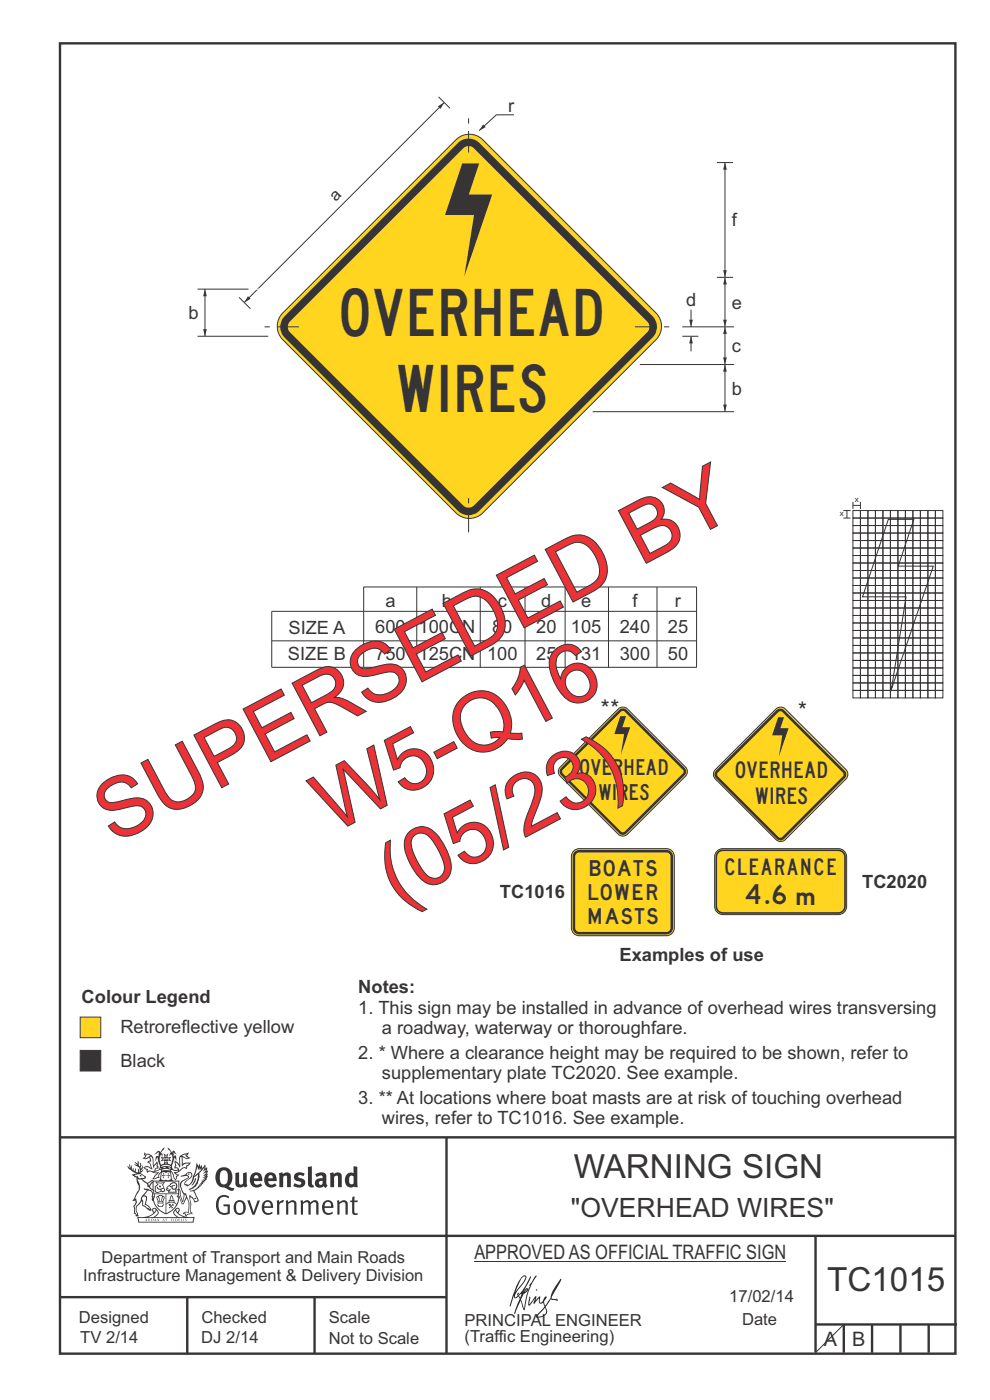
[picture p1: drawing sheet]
<svg xmlns="http://www.w3.org/2000/svg" width="210mm" height="297mm" viewBox="0 0 210 297" stroke-linecap="round" stroke-linejoin="round" font-family="sans-serif">
<g fill="none" stroke="#373435" stroke-width=".51">
<path d="M12.7 9.2h190v278h-190zM12.7 241.3h190M94.7 241.4v45.8M12.7 275.2h82M12.7 262.2h190.1M39.7 275.2v12M66.7 275.2v12M173 262.2v24.8M173 281h30M179 281v6M185 281v6M191 281v6"/>
<path d="M197 281v6"/>
</g>
<g fill="#373435">
<path d="M47 248.5a2.55 2.55 0 0 0 0 2.7l.3 .1a.81 .81 0 0 0 1-.9v-.6a1.04 1.04 0 0 0-1.1-1.5zM46.3 248.1a1.82 1.82 0 0 1 2.1-.2 1.82 1.82 0 0 1 .9 1.9 2.29 2.29 0 0 1-.8 1.9l.7 .3h.5l-.2 .6a2.87 2.87 0 0 1-2-.7 2.12 2.12 0 0 1-1.6-3.1z" fill-rule="evenodd"/>
<path d="M49.9 248.9l.8-.2v2a.46 .46 0 0 0 .3 .6 .46 .46 0 0 0 .6-.3v-2.1l.7-.2v2.4l.2 .5-.5 .4-.3-.3a1.02 1.02 0 0 1-1.2 .2 1.02 1.02 0 0 1-.6-1.1z" fill-rule="evenodd"/>
<path d="M54 249.5l-.1 .5h.9a.49 .49 0 0 0-.2-.6 .49 .49 0 0 0-.6 .1zM53.4 249.1a1.34 1.34 0 0 1 1.6-.2 1.34 1.34 0 0 1 .7 1.5v.2h-1.8a.77 .77 0 0 0 .5 .8 .77 .77 0 0 0 .9-.4l.3 .5a1.59 1.59 0 0 1-2 .2 1.59 1.59 0 0 1-.5-2z" fill-rule="evenodd"/>
<path d="M57.1 249.5l-.2 .5h1a.49 .49 0 0 0-.2-.6 .49 .49 0 0 0-.6 .1zM56.4 249.1a1.34 1.34 0 0 1 1.6-.2 1.34 1.34 0 0 1 .7 1.5v.2h-1.8a.77 .77 0 0 0 .5 .8 .77 .77 0 0 0 .9-.4l.4 .5a1.59 1.59 0 0 1-2.1 .2 1.59 1.59 0 0 1-.5-2z" fill-rule="evenodd"/>
<path d="M59.2 248.9l.7-.2 .1 .4a.95 .95 0 0 1 1-.3 .95 .95 0 0 1 .7 .8v2.3h-.8v-2.3a.46 .46 0 0 0-.8 .1v2.2h-.8z" fill-rule="evenodd"/>
<path d="M62.6 249.1a1.75 1.75 0 0 1 2-.1l-.2 .5-.6-.2a.43 .43 0 0 0-.6 .3l.4 .3a1.04 1.04 0 0 1 1.2 1.1 1.04 1.04 0 0 1-1.4 1l-1.2-.4 .3-.6 1 .4 .4-.4a.88 .88 0 0 0-1-.5l-.4-.2-.1-.4z" fill-rule="evenodd"/>
<path d="M65.3 247.6l.8-.2 .1 3.8 .3 .2 .1 .5a.88 .88 0 0 1-1-.1 .88 .88 0 0 1-.3-1z" fill-rule="evenodd"/>
<path d="M67.8 250.6a.43 .43 0 0 0-.1 .7 .43 .43 0 0 0 .7-.1v-.7zM66.8 249.2a1.7 1.7 0 0 1 2.4 .1v1.8l.3 .4-.4 .5-.5-.3a1.03 1.03 0 0 1-1.7-.2 1.03 1.03 0 0 1 .8-1.5h.7v-.4a.8 .8 0 0 0-1.2 .1z" fill-rule="evenodd"/>
<path d="M70 248.9l.7-.2 .1 .4a.95 .95 0 0 1 1-.3 .95 .95 0 0 1 .7 .8v2.3h-.8v-2.3a.46 .46 0 0 0-.8 .1v2.2h-.8z" fill-rule="evenodd"/>
<path d="M74.3 249.5a1.48 1.48 0 0 0 0 1.7h.5l.2-.1v-1.5l-.3-.2zM75 247.4l.8 .1 .1 4.4h-.7l-.1-.2a1.26 1.26 0 0 1-1.4 0 1.26 1.26 0 0 1-.5-1.3 1.29 1.29 0 0 1 .4-1.3 1.29 1.29 0 0 1 1.4-.2z" fill-rule="evenodd"/>
<path d="M46.4 253.9a1.72 1.72 0 0 1 2.3 0l-.3 .3a1.24 1.24 0 0 0-1.4-.2 1.24 1.24 0 0 0-.6 1.4 1.49 1.49 0 0 0 1.2 2l.7-.2v-1.3h-.8l-.1-.4h1.4v1.9a1.93 1.93 0 0 1-2.3 0 1.93 1.93 0 0 1-.7-2.2l.2-.7z" fill-rule="evenodd"/>
<path d="M50.4 255.1a1.65 1.65 0 0 0 .2 2.2 .99 .99 0 0 0 1-1.4 .78 .78 0 0 0-.4-.8 .78 .78 0 0 0-.8 0zM50 254.9a1.33 1.33 0 0 1 1.6-.1 1.33 1.33 0 0 1 .5 1.4 1.31 1.31 0 0 1-1.3 1.6 1.31 1.31 0 0 1-1.2-1.6v-.6z" fill-rule="evenodd"/>
<path d="M52.5 254.7l.5-.1 .8 2.6 .8-2.5h.5l-1.1 3h-.5z" fill-rule="evenodd"/>
<path d="M56.3 255.2l-.2 .7h1.3a.7 .7 0 0 0-.3-.8 .7 .7 0 0 0-.8 .1zM55.9 255a1.22 1.22 0 0 1 1.5-.2 1.22 1.22 0 0 1 .5 1.5h-1.8a.93 .93 0 0 0 .5 1 .93 .93 0 0 0 1.1-.2l.2 .3a1.43 1.43 0 0 1-1.8 .1 1.43 1.43 0 0 1-.6-1.7z" fill-rule="evenodd"/>
<path d="M58.7 254.7l.4-.1 .1 .5 .4-.4 .6-.1-.1 .6a.66 .66 0 0 0-.9 .6v1.9h-.4z" fill-rule="evenodd"/>
<path d="M60.6 254.8l.4-.2 .1 .5a.94 .94 0 0 1 1-.5 .94 .94 0 0 1 .8 .8v2.3h-.5l-.1-2.5a.81 .81 0 0 0-1.2 .3v2.2h-.4z" fill-rule="evenodd"/>
<path d="M63.7 254.7l.5-.1 .1 .5 .4-.3a.78 .78 0 0 1 1.2 .3 .9 .9 0 0 1 .9-.5 .9 .9 0 0 1 .8 .8v2.3h-.5l-.1-2.5a.67 .67 0 0 0-1.1 .3v2.2h-.5v-2.4l-.4-.2-.7 .4v2.2h-.5z" fill-rule="evenodd"/>
<path d="M69.1 255.2l-.2 .7h1.3a.7 .7 0 0 0-.3-.8 .7 .7 0 0 0-.8 .1zM68.7 255a1.22 1.22 0 0 1 1.5-.2 1.22 1.22 0 0 1 .5 1.5h-1.8a.93 .93 0 0 0 .4 1 .93 .93 0 0 0 1.2-.2l.2 .3a1.44 1.44 0 0 1-1.8 .1 1.44 1.44 0 0 1-.6-1.7z" fill-rule="evenodd"/>
<path d="M71.5 254.8l.4-.2 .1 .5a.94 .94 0 0 1 1-.5 .94 .94 0 0 1 .8 .8v2.3h-.5l-.1-2.5a.81 .81 0 0 0-1.2 .3v2.2h-.4z" fill-rule="evenodd"/>
<path d="M74.7 253.9l.5-.1v.9h.7l-.1 .4h-.6v2.1l.1 .2h.5l.1 .3a.75 .75 0 0 1-1.2-.6v-2h-.4v-.4h.4z" fill-rule="evenodd"/>
<path d="M30.8 244.9l1.1 .3-.9 .5h-.4l.6-.5zM31.8 245.5l.2-.1a2.44 2.44 0 0 1 .5 1.9l.1 .5 .6-1-.1 .6 .3 .3a.57 .57 0 0 0-.6 .8l-1-.2-.5 .2 .2-.5-.8-.3 .7-.1 .9 .5 .1-.1-.6-1.3-.2-.1 .5-.1zM30.7 244.4l-.1 .5 .2 .4-.6 .4a1.04 1.04 0 0 0 1.4-.1l.2 .6-.3 .1-.2 .4a.94 .94 0 0 1 .8 1.1l-.2-.1a1.16 1.16 0 0 0-1.5-.1l.3 .4 .4 .2 .1 .5 .2 .1 .1-.2a.94 .94 0 0 1 1.1 .3h.8l-1.2 1.2a1.13 1.13 0 0 0 1.2-.2l.4-.1v-.4l.4-.7a.83 .83 0 0 0-.6 1h-.3l-.7 .3 1.1-1.4-.5 .2-.5-.1 1.3-.5-.1-.2-.9 .4v-.3l.2-.2 .3 .1 .1-.3-.2-.4 .1-.6-.2-.3-.7 .9v-.7a1.42 1.42 0 0 0-1.6-1.8z" fill-rule="evenodd"/>
<path d="M38.5 245.3l.5-.3 .7-.1-.6 .3 .8 .5h-.3zM38.3 245.5h.2l.1 2a1.69 1.69 0 0 1 1.6-.7l-.8 .5 .1 .5a1.1 1.1 0 0 0-1.5 .6l-.1-.5-.2-.2h-.5l.3-.4-.3-.7a1.42 1.42 0 0 1 .9 1.1l.2-.1zM37.1 246.2l.1 1-.2 .3 .1 .5 .5-.1 .2 .2a.96 .96 0 0 1-1.2-.1l-.1 .1a1.06 1.06 0 0 0 1.3 .2v.1a.72 .72 0 0 1-.9 .2l.2 .5 .6 .2-.4 .2-.1 .7-.2-.4-.4-1.1-.4-.4 .4 .9a1.54 1.54 0 0 0 .7 1.2l.2-.3a.58 .58 0 0 1 .4-.7l.2-.2h-.3l-.5-.3 .9-.5a.93 .93 0 0 1 1.2-.5v.2l.2-.2 .1-.5a.99 .99 0 0 0 .7-.8l-1.3 .1-.3 .2-.1-1.4 .9 .4 .9-.3h-.4l-.5-.4 .4-.7-.6 .2a1.46 1.46 0 0 0-1.4 2.1l.1 .4-.3-.4z" fill-rule="evenodd"/>
<path d="M35.6 248.9l.2 .1-.1 .3 .4 .1-.4 .1v.5l-.1-.6h-.3l.3-.1z" fill-rule="evenodd"/>
<path d="M34.6 248.9l.2 .1v.3l.3 .1h-.3l-.1 .6v-.5l-.4-.1 .4-.1z" fill-rule="evenodd"/>
<path d="M34.3 248.8a.57 .57 0 0 1 .9 .2 .57 .57 0 0 1 .9-.2l.2 1.4h-.2a.57 .57 0 0 1-.9 0 .69 .69 0 0 1-1.1 0zM34.2 248.1l-.3 2.1-.1 .4h2.9l-.2-.4-.3-2.1h-.2v.3l-.8-.2-.8 .2v-.3z" fill-rule="evenodd"/>
<path d="M34.2 252.4a.3 .3 0 0 0 .6 0 .3 .3 0 0 0-.6 0zM33.3 251l.3 .3-.3 .3a.79 .79 0 0 0 0 1.3l.8-.2-.1-.3a.55 .55 0 0 1-.7-.6h.1l.2 .3 .3 .1 .8-.2-.4-.7 .4-.3-.7 .1zM33 250.7l1.1 .2 .9-.2-.4 .7 .4 1.1a.56 .56 0 0 1-.8 .3l-.2 .1a.73 .73 0 0 1-.9 .1 .73 .73 0 0 1-.3-.9v-.4l.6-.4z" fill-rule="evenodd"/>
<path d="M35.6 251.9l.7-.5a.58 .58 0 0 1 1-.1 .58 .58 0 0 1-.4 .9l-.3-.3a.43 .43 0 0 1 .6-.3v-.1a.57 .57 0 0 0-.8 .2l-.2-.1-.3 .1 .5 .2a.55 .55 0 0 0 .8 .4v.5h-1.3l.4-.3-.2-.2-.6 .1 .2-.2-.2-.1zM35.4 251.8l-.1 .2a.39 .39 0 0 0 .2 .6h.3l-.2 .4h1.9l-.1-.7a.86 .86 0 0 0-.1-1.4 .86 .86 0 0 0-1.3 .4z" fill-rule="evenodd"/>
<path d="M36 254.8h.8v.2h-.8zM36.4 253.8l.2 .8h-.4zM36.4 253.5l-.3 .5-.1 .6h-.2v.4l-.7 .4 .2 .2a1.48 1.48 0 0 1 2.1 .1l.2-.1-.6-.5v-.5h-.2l-.1-.6z" fill-rule="evenodd"/>
<path d="M35.8 255.4l.4 .1 .1 .3 .3-.2-.2-.2a.38 .38 0 0 1 .5 .5l-.2-.2-.3 .3 .4 .2-.4 .2-.1-.4-.4 .4-.1-.2 .4-.3-.1-.1-.2 .1z" fill-rule="evenodd"/>
<path d="M34.5 254h.2v.2l-.2 .6h-.2zM33.6 255.3h.9v.2a.55 .55 0 0 1-.8 .4v-.2l-.2-.1zM33.4 254h.2l.2 .8h-.2zM33.6 255h.8l.1 .1-.8 .1zM33.8 253.7h.5l-.2 1.1h-.1zM33.3 253.8l-.1 .3 .3 1.1a.48 .48 0 0 0-.1 .6 .48 .48 0 0 0 .5 .3l.5-.1a.49 .49 0 0 0 .2-.8l.3-1.1-.1-.3a1.42 1.42 0 0 0-1.5 0z" fill-rule="evenodd"/>
<path d="M33.7 251.5l.4 .1 .1 .3h-.3z" fill-rule="evenodd"/>
<path d="M41.3 250.1l.3-.2-.2 .9-.6 .7h-.2l.5-.7z" fill-rule="evenodd"/>
<path d="M39.7 249l.3-.2 .5 .2a.88 .88 0 0 1-.6 1.1 1.22 1.22 0 0 0-.8 1.3l.5 .2a.72 .72 0 0 0 .9-.4l.5-.8 .2-.6 .8-.6v.3a2.85 2.85 0 0 1-2 2.8l.1 .1a2.13 2.13 0 0 0 1.9-1.5v-.2a2.01 2.01 0 0 0 .3-1.8l1.1-1.3-.4 1 .7-.5-.7 1 .8-.4-.8 .8 .7-.1-.9 .5 .8-.1-.8 .4h.8l-.9 .3 .3 .2h-.4l.2 .3h-.3l.1 .3h-.4l.2 .3h-.2a2.16 2.16 0 0 1-2 1l.1 .2h.4a.76 .76 0 0 1 .7 .7l.5 1.2-.6 .2a1.45 1.45 0 0 0-1.1-1.3l.2 1.8-.1 1.8 .4 .3a1.07 1.07 0 0 0-1.2 .4v-.3l-.5-.2a.87 .87 0 0 1 1.1-.1v-.7a4.4 4.4 0 0 0-.6-3.1v-.3h-.3a2.16 2.16 0 0 1-.7-2.2l.3-.3 1.2-.8a.55 .55 0 0 0-.4-.8zM37.8 252.4a.76 .76 0 0 1 .3 1.1l.6 1.6 .4-1.7 .2 .1a.61 .61 0 0 1-.1 .9l-.3 .9h-.2l-.7-1.6-.3 .1a1.18 1.18 0 0 0 .1-1.4zM41.8 247.5l.2 .8 .3-.6v.6l.4-.5a1.9 1.9 0 0 1-1.1 1.4l-.4 .3zM38.3 249.6l1.3-.1 .2 .1v.3l-.5 .3a1.26 1.26 0 0 0-.9 1.9l.2 .6a1.84 1.84 0 0 1 .1 2.1l-.4-1.3a.96 .96 0 0 0-.4-1.3l-.4 .3a.78 .78 0 0 1 0 1.2l.1 .3h.4l.4 1.1a.38 .38 0 0 0 .2 .4 .38 .38 0 0 0 .4-.1l.6-1.2a2.94 2.94 0 0 1 .4 2.5l-.1 .5-.8-.1-.3 .4v.2l.4-.1 .1 .4 .2 .1a1.02 1.02 0 0 1 1.3-.5v-.4l-.3-.1 .1-1.8-.3-1.3 .1 .1a1.14 1.14 0 0 1 .8 .9 .63 .63 0 0 0 .8-.2 .63 .63 0 0 0-.1-.9l-.7-1.2 .9-.6 .2-.3 .3-.1-.1-.2h.4l-.1-.3h.3l-.1-.3 .5-.1-.2-.2 .6-.4v-.2h-.2l.4-.5-.3 .1 .3-.6-.4 .1 .4-.5v-.3l-.3 .2 .2-.6-.1-.3-.4 .3v-.8l-.6 .8-.2-.7-.2 .4-.3-.7-.1 .6-.5-.8-.1 1.4-.6 1.9a1.81 1.81 0 0 1-1 1.4l-.6-.2a1.75 1.75 0 0 1 1.1-1.2 .75 .75 0 0 0 .1-1.3 .75 .75 0 0 0-1.1 .5z" fill-rule="evenodd"/>
<path d="M41.2 254.1h.3l.2 .3h-.4z" fill-rule="evenodd"/>
<path d="M29.4 258.4h11.6l-.1 .8h-11.4zM31.4 258.2l.4-.1a2.48 2.48 0 0 0 1.4-1.3l.3 .5-.5 .6-.5 .3zM32.5 256.6l.3-.2 .2 .2-.3 .6zM37.2 256.8a2.65 2.65 0 0 0 1.8 1.4h-1.1l-.5-.3-.5-.6zM37.4 256.6l.2-.2 .3 .2-.3 .6zM29.2 258.2l.1 1.2h11.8l.2-1.1-.2-.1a4.1 4.1 0 0 1-3.3-.9l.3-.4-.1-.5a1.06 1.06 0 0 0-1.3 .9l.2 .4 .6 .5h-4.7l.3-.1a.84 .84 0 0 0 .6-.7 .84 .84 0 0 0-.5-.9l-.3-.2-.5 .1-.1 .5 .3 .4a4.2 4.2 0 0 1-3.4 .9z" fill-rule="evenodd"/>
<path d="M31 258.7l.1 .2h-.2zM31 258.6l-.3 .5 .4-.1 .2 .1z" fill-rule="evenodd"/>
<path d="M31.4 258.6h.2v.4a.25 .25 0 0 0 .2-.1 .25 .25 0 0 0-.1-.3h.1a.29 .29 0 0 1 0 .4 .29 .29 0 0 1-.4 0 .29 .29 0 0 1 0-.4z" fill-rule="evenodd"/>
<path d="M32.2 258.6a.22 .22 0 0 1 .3 .2 .22 .22 0 0 1-.3 .2zM32 258.6l.1 .5a.33 .33 0 0 0 .4-.1 .33 .33 0 0 0 0-.4 .33 .33 0 0 0-.5 0z" fill-rule="evenodd"/>
<path d="M32.9 258.7l.1 .2h-.2zM32.9 258.6l-.2 .5 .3-.1 .2 .1z" fill-rule="evenodd"/>
<path d="M33.3 258.6h.2l.1 .2 .2-.2-.2 .2 .2 .3-.3-.2v.2h-.2l.2-.3z" fill-rule="evenodd"/>
<path d="M34.7 258.7l.1 .2h-.2zM34.7 258.6l-.3 .5 .4-.1 .2 .1z" fill-rule="evenodd"/>
<path d="M35 258.6h.5h-.2v.5h-.2l.1-.5z" fill-rule="evenodd"/>
<path d="M36.2 258.6h.3h-.1v.2h.1h-.1v.3h-.2z" fill-rule="evenodd"/>
<path d="M36.7 258.6h.2v.5h-.2z" fill-rule="evenodd"/>
<path d="M37.3 258.6a.22 .22 0 0 1 .3 .2 .22 .22 0 0 1-.3 .2zM37.1 258.6v.5a.33 .33 0 0 0 .5-.1 .33 .33 0 0 0 0-.4 .33 .33 0 0 0-.5 0z" fill-rule="evenodd"/>
<path d="M37.8 258.6h.4h-.2v.2h.1h-.1v.2l.2 .1h-.4z" fill-rule="evenodd"/>
<path d="M38.4 258.6h.2l-.1 .4 .2 .1h-.3z" fill-rule="evenodd"/>
<path d="M38.9 258.6h.2v.5h-.2z" fill-rule="evenodd"/>
<path d="M39.3 258.6h.2l-.1 .1 .2 .2-.2 .2h-.1v-.2l.2 .1z" fill-rule="evenodd"/>
<path d="M34.2 247.4a1.51 1.51 0 0 1 2.1 .2 2.67 2.67 0 0 0-2.1 0zM35.7 247.6l.5 .2v.2l-.4-.1zM34.6 247.7l.5-.1 .1 .2h-.4zM34.1 247.9l.2 .1-.3 .1zM35 246.9l.2-.2 .3 .2zM34.9 245.7h.2v.3h-.2zM35 245.1l.2 .2 .2-.2-.1 .4h-.2zM35.1 246.3h.2l.1 .4-.2-.2-.2 .2zM35.3 245.7h.2v.3h-.2zM34.4 245.7l.3 .1 .1 .2-.4 .1 .2-.2zM35.7 245.8l.3-.1-.2 .2 .2 .2-.4-.1zM32.7 244.9l1-.5-.1 1-.2-.2-.3 .2-.3 1.1 .5-1 .3 .9a1.84 1.84 0 0 1 .2 1.7l.4 .1a2.48 2.48 0 0 1 2.2 .1l.2-.3-.2-.7 .7-1.7 .4 .6-.2-1-.2-.1-.2 .3v-.9l.6 .4-.6-.8-.3 .1-.1 .4-.5-.8-.5-.3 .2 .4 .6 .6-.5 .7 .5-.3a2.06 2.06 0 0 1-.1 2.2l-.5-.2-.2-.6 .2-.1 .7 .2-.4-.5 .4-.5-.7 .2-.2-.2 .2-.7-.5 .4-.5-.4 .2 .7-.2 .2-.7-.2 .4 .5-.4 .5 .8-.2 .1 .1-.2 .6-.5 .2a2.02 2.02 0 0 1 0-2.2l.3 .5-.1-.6-.3-.1 .8-1.3-.4 .4-.5 .7-.2-.3a.8 .8 0 0 0-.8 .5z" fill-rule="evenodd"/>
<path d="M29.2 250.1l.3 .2a.61 .61 0 0 1 .8 .3l.3 .2a.8 .8 0 0 1 .6 1l.4 .1 .6 .5a1 1 0 0 1 .4 1.1l-.1 .7v-.5h-.1a.96 .96 0 0 0-.8-1.3l-.2-.2h-.7l-.1-.1-.1 .1 .1 .3h.6l-1.2 1.4-.2 .9-.4 .6a1.33 1.33 0 0 0-.5 1.8l.2 .5a1.26 1.26 0 0 1-.5-1.4l-.1-.4a1.56 1.56 0 0 0 .4-1.7l-.3 .2 .2-.5a3.2 3.2 0 0 0 .7-3zM30.4 253.9h.4a2.06 2.06 0 0 1-.1 1.6l.7 .5 .4 .4-.6-.1-.8-.6-.1-.9a.51 .51 0 0 1 .1-.9zM28.6 249.3a1.52 1.52 0 0 1 2.1 .6l-1.1 .1-.2-.1-.1-.4-.5 .1zM27.5 247v.8l-.3-.4-.1 .1a3.1 3.1 0 0 0 1.9 1.5l-1 .1 .5 .6 .5 .1 .1 1.1a1.84 1.84 0 0 1-.3 2.5l-.4 .9-.3 .4 .2 .1 .4-.1 .1 .4-.2 .5-.3 .2 .1 1.8 .2-.1 .3 .6h.1l.5-.1-.2-.5a1.3 1.3 0 0 1-.1-1.7l.9-1 .2 1.1 .5 .2 .5 .5 .1-.1 .2 .4 .5-.1a1.85 1.85 0 0 0-1.2-1.4l.1-.2a1.39 1.39 0 0 0 0-1.5l-.5-.1 .5-.5a.66 .66 0 0 1 .9-.4 .66 .66 0 0 1 .3 .9l-.1 .4 .2-.1v.2l-.1 .3 .2 .5 .1-.3a2.24 2.24 0 0 0 .1-2.2 .73 .73 0 0 1-.7-.7 .73 .73 0 0 1 .6-.7v-.2a.94 .94 0 0 0-.9 .8 .48 .48 0 0 1-.1-.5 .48 .48 0 0 1 .5-.3l.5-.3a.51 .51 0 0 0-.8 .2l-.4 .3-1.1-.8 .6-.1 .2-.5-1.2-.7 .5-.4v-.4l-.4 .4v-.2a.69 .69 0 0 0 .2-1v.5l-.2 .2v-1.1l-.3-.2 .1 .6-.1 .2-.4-1.2v.6l-.6-.3 .5 .6-.6-.2 .3 .3a1 1 0 0 1 .7 1.5l-.2-.8v.8l-.5-.2v-.7l-.2 .6-.2-.1-.1-.6-.2 .4-.2-.2 .1-.7-.2 .5z" fill-rule="evenodd"/>
<path d="M29.6 249.5l.2-.2 .3 .3z" fill-rule="evenodd"/>
<path d="M32.4 250.5h5.6v2l-.2-.1v-1.7h-5.2v2.5h5.2v-.8l.1 .2-.1 1.1v-.3h-2.5v4a4.1 4.1 0 0 0 2.6-3.6l.1-.1a4 4 0 0 1-2.8 3.9 4.2 4.2 0 0 1-2.8-4.7l.1 1.3 .1-.2a3.8 3.8 0 0 0 2.5 3.4v-4h-2.5l-.2-.9z" fill-rule="evenodd"/>
<circle cx="40" cy="249.1" r=".17"/>
</g>
<path d="M100.6 267.7h66.2" fill="none" stroke="#373435" stroke-width=".21"/>
<g fill="#252726">
<path d="M111.6 273.7l.2-.2-.5 .7zM110.4 274.5l.3 .1-.3 .8-.3-.5zM110.9 270.9h.5a9.3 9.3 0 0 1-2 3.1l-.1 .3 1-2.5zM110.6 271a14.7 14.7 0 0 0-2.2 4.9l-.3 1.2 .1 .1 .8-2.3a.42 .42 0 0 0 .2 .6 .42 .42 0 0 0 .6-.3l.2-.1 .3 .5-1.2 3.2h.2l1.1-2.9 .6 1.9 .2 .2 .2-.5a13.5 13.5 0 0 1 2-6.2l.5-.5-.2-.2-1.5 2.1 .3-.1a14.9 14.9 0 0 0-1.3 5.1l-.4-1.2a1.39 1.39 0 0 1 .2-1.8l.1-.2a.92 .92 0 0 0 .8-1.2 .75 .75 0 0 0-.7 .7l-.2 .2 1.6-3.4h-.1l-.4 .7a10.5 10.5 0 0 1-2.1 3.3l.1-.5a.32 .32 0 0 0-.3 .2 .32 .32 0 0 0 0 .4l-.5 .4a3.2 3.2 0 0 1 1.1-2.3l.5-.6a2.49 2.49 0 0 0 .7-1.6l-.3-.2z" fill-rule="evenodd"/>
<path d="M115.6 277.5a1.15 1.15 0 0 1 .1 1.3 1.15 1.15 0 0 1-1.2 .5h-.5zM112.3 275.1l-.3 1.7 .3 .2 1.2-1.5-.3 1.1 1.2-1.2a.94 .94 0 0 0 .3 1.2l.5-.3 .3 .9-1.2 1.3a.98 .98 0 0 0-.5 1 1.9 1.9 0 0 0 2.3-1.3l-.1-.2a1.02 1.02 0 0 1 .3-1.4l.5-1 1.5 .3-.2-.4v.2l-1.1-.1v-.3l2-3.6 .1-.2-.1-.2-1.8 2.7a6.6 6.6 0 0 1-1.5 3l-.2-.2a1.01 1.01 0 0 1 .4-1.4l.1-.2-.2-.1-.4 .4-.2 .5-.5 .4-.2-.4 .1-.9-.2-.1-.8 1 .2-1h-.1l-1.4 1.8 .2-1.5v-.1z" fill-rule="evenodd"/>
<path d="M113.7 273.6l.3 .2h-.3z" fill-rule="evenodd"/>
</g>
<path d="M17 222.9h4.4v4.3h-4.4z" fill-rule="evenodd" fill="#373435" stroke="#373435" stroke-width=".21"/>
<path d="M17 215.8h4.4v4.4h-4.4z" fill-rule="evenodd" fill="#ffd520" stroke="#373435" stroke-width=".21"/>
<g fill="none" stroke="#373435" stroke-width=".21">
<path d="M178.9 108.3h1.5M178.9 109.9h1.5M179.7 108.3v1.6M180.9 108.3h1.6v1.6h-1.6zM180.9 109.9h1.6v1.6h-1.6zM180.9 111.5h1.6v1.6h-1.6zM180.9 113.1h1.6v1.6h-1.6zM180.9 114.7h1.6v1.6h-1.6zM180.9 116.3h1.6v1.6h-1.6zM180.9 117.9h1.6v1.6h-1.6zM180.9 119.5h1.6v1.5h-1.6zM180.9 107.2h1.6"/>
<path d="M180.9 106.5v1.5M182.5 108.3h1.6v1.6h-1.6zM182.5 109.9h1.6v1.6h-1.6zM182.5 111.5h1.6v1.6h-1.6zM182.5 113.1h1.6v1.6h-1.6zM182.5 114.7h1.6v1.6h-1.6zM182.5 116.3h1.6v1.6h-1.6zM182.5 117.9h1.6v1.6h-1.6zM182.5 119.5h1.6v1.5h-1.6zM182.5 106.5v1.5M184.1 108.3h1.6v1.6h-1.6zM184.1 109.9h1.6v1.6h-1.6z"/>
<path d="M184.1 111.5h1.6v1.6h-1.6zM184.1 113.1h1.6v1.6h-1.6zM184.1 114.7h1.6v1.6h-1.6zM184.1 116.3h1.6v1.6h-1.6zM184.1 117.9h1.6v1.6h-1.6zM184.1 119.5h1.6v1.5h-1.6zM185.7 108.3h1.6v1.6h-1.6zM185.7 109.9h1.6v1.6h-1.6zM185.7 111.5h1.6v1.6h-1.6zM185.7 113.1h1.6v1.6h-1.6zM185.7 114.7h1.6v1.6h-1.6zM185.7 116.3h1.6v1.6h-1.6z"/>
<path d="M185.7 117.9h1.6v1.6h-1.6zM185.7 119.5h1.6v1.5h-1.6zM187.3 108.3h1.6v1.6h-1.6zM187.3 109.9h1.6v1.6h-1.6zM187.3 111.5h1.6v1.6h-1.6zM187.3 113.1h1.6v1.6h-1.6zM187.3 114.7h1.6v1.6h-1.6zM187.3 116.3h1.6v1.6h-1.6zM187.3 117.9h1.6v1.6h-1.6zM187.3 119.5h1.6v1.5h-1.6zM188.4 110.2h5.5l-3.4 9.9h7.5l-8.9 26.1 3.1-19.6h-9.2zM188.9 108.3h1.6v1.6h-1.6z"/>
<path d="M188.9 109.9h1.6v1.6h-1.6zM188.9 111.5h1.6v1.6h-1.6zM188.9 113.1h1.6v1.6h-1.6zM188.9 114.7h1.6v1.6h-1.6zM188.9 116.3h1.6v1.6h-1.6zM188.9 117.9h1.6v1.6h-1.6zM188.9 119.5h1.6v1.5h-1.6zM190.5 108.3h1.6v1.6h-1.6zM190.5 109.9h1.6v1.6h-1.6zM190.5 111.5h1.6v1.6h-1.6zM190.5 113.1h1.6v1.6h-1.6zM190.5 114.7h1.6v1.6h-1.6z"/>
<path d="M190.5 116.3h1.6v1.6h-1.6zM190.5 117.9h1.6v1.6h-1.6zM190.5 119.5h1.6v1.5h-1.6zM192.1 108.3h1.6v1.6h-1.6zM192.1 109.9h1.6v1.6h-1.6zM192.1 111.5h1.6v1.6h-1.6zM192.1 113.1h1.6v1.6h-1.6zM192.1 114.7h1.6v1.6h-1.6zM192.1 116.3h1.6v1.6h-1.6zM192.1 117.9h1.6v1.6h-1.6zM192.1 119.5h1.6v1.5h-1.6zM193.7 108.3h1.5v1.6h-1.5z"/>
<path d="M193.7 109.9h1.5v1.6h-1.5zM193.7 111.5h1.5v1.6h-1.5zM193.7 113.1h1.5v1.6h-1.5zM193.7 114.7h1.5v1.6h-1.5zM193.7 116.3h1.5v1.6h-1.5zM193.7 117.9h1.5v1.6h-1.5zM193.7 119.5h1.5v1.5h-1.5zM195.2 108.3h1.6v1.6h-1.6zM195.2 109.9h1.6v1.6h-1.6zM195.2 111.5h1.6v1.6h-1.6zM195.2 113.1h1.6v1.6h-1.6zM195.2 114.7h1.6v1.6h-1.6z"/>
<path d="M195.2 116.3h1.6v1.6h-1.6zM195.2 117.9h1.6v1.6h-1.6zM195.2 119.5h1.6v1.5h-1.6zM196.8 108.3h1.6v1.6h-1.6zM196.8 109.9h1.6v1.6h-1.6zM196.8 111.5h1.6v1.6h-1.6zM196.8 113.1h1.6v1.6h-1.6zM196.8 114.7h1.6v1.6h-1.6zM196.8 116.3h1.6v1.6h-1.6zM196.8 117.9h1.6v1.6h-1.6zM196.8 119.5h1.6v1.5h-1.6zM198.4 108.3h1.6v1.6h-1.6z"/>
<path d="M198.4 109.9h1.6v1.6h-1.6zM198.4 111.5h1.6v1.6h-1.6zM198.4 113.1h1.6v1.6h-1.6zM198.4 114.7h1.6v1.6h-1.6zM198.4 116.3h1.6v1.6h-1.6zM198.4 117.9h1.6v1.6h-1.6zM198.4 119.5h1.6v1.5h-1.6zM57.6 136h90.2M77.1 124.5h70.7v17.1M77.1 124.5v17.1M88.4 124.5v17.1M101.9 124.5v17.1"/>
<path d="M111.4 124.5v17.1M119.9 124.5v17.1M129.1 124.5v17.1M139.4 124.5v17.1M147.8 129.7h-90.2v11.9h90.2M180.9 121h1.6v1.6h-1.6zM180.9 122.6h1.6v1.6h-1.6zM180.9 124.2h1.6v1.6h-1.6zM180.9 125.8h1.6v1.6h-1.6zM180.9 127.4h1.6v1.6h-1.6zM180.9 129h1.6v1.6h-1.6zM180.9 130.6h1.6v1.6h-1.6z"/>
<path d="M180.9 132.2h1.6v1.6h-1.6zM180.9 133.8h1.6v1.6h-1.6zM180.9 135.4h1.6v1.5h-1.6zM180.9 136.9h1.6v1.6h-1.6zM180.9 138.5h1.6v1.6h-1.6zM182.5 121h1.6v1.6h-1.6zM182.5 122.6h1.6v1.6h-1.6zM182.5 124.2h1.6v1.6h-1.6zM182.5 125.8h1.6v1.6h-1.6zM182.5 127.4h1.6v1.6h-1.6zM182.5 129h1.6v1.6h-1.6zM182.5 130.6h1.6v1.6h-1.6z"/>
<path d="M182.5 132.2h1.6v1.6h-1.6zM182.5 133.8h1.6v1.6h-1.6zM182.5 135.4h1.6v1.5h-1.6zM182.5 136.9h1.6v1.6h-1.6zM182.5 138.5h1.6v1.6h-1.6zM184.1 121h1.6v1.6h-1.6zM184.1 122.6h1.6v1.6h-1.6zM184.1 124.2h1.6v1.6h-1.6zM184.1 125.8h1.6v1.6h-1.6zM184.1 127.4h1.6v1.6h-1.6zM184.1 129h1.6v1.6h-1.6zM184.1 130.6h1.6v1.6h-1.6z"/>
<path d="M184.1 132.2h1.6v1.6h-1.6zM184.1 133.8h1.6v1.6h-1.6zM184.1 135.4h1.6v1.5h-1.6zM184.1 136.9h1.6v1.6h-1.6zM184.1 138.5h1.6v1.6h-1.6zM185.7 121h1.6v1.6h-1.6zM185.7 122.6h1.6v1.6h-1.6zM185.7 124.2h1.6v1.6h-1.6zM185.7 125.8h1.6v1.6h-1.6zM185.7 127.4h1.6v1.6h-1.6zM185.7 129h1.6v1.6h-1.6zM185.7 130.6h1.6v1.6h-1.6z"/>
<path d="M185.7 132.2h1.6v1.6h-1.6zM185.7 133.8h1.6v1.6h-1.6zM185.7 135.4h1.6v1.5h-1.6zM185.7 136.9h1.6v1.6h-1.6zM185.7 138.5h1.6v1.6h-1.6zM187.3 121h1.6v1.6h-1.6zM187.3 122.6h1.6v1.6h-1.6zM187.3 124.2h1.6v1.6h-1.6zM187.3 125.8h1.6v1.6h-1.6zM187.3 127.4h1.6v1.6h-1.6zM187.3 129h1.6v1.6h-1.6zM187.3 130.6h1.6v1.6h-1.6z"/>
<path d="M187.3 132.2h1.6v1.6h-1.6zM187.3 133.8h1.6v1.6h-1.6zM187.3 135.4h1.6v1.5h-1.6zM187.3 136.9h1.6v1.6h-1.6zM187.3 138.5h1.6v1.6h-1.6zM188.9 121h1.6v1.6h-1.6zM188.9 122.6h1.6v1.6h-1.6zM188.9 124.2h1.6v1.6h-1.6zM188.9 125.8h1.6v1.6h-1.6zM188.9 127.4h1.6v1.6h-1.6zM188.9 129h1.6v1.6h-1.6zM188.9 130.6h1.6v1.6h-1.6z"/>
<path d="M188.9 132.2h1.6v1.6h-1.6zM188.9 133.8h1.6v1.6h-1.6zM188.9 135.4h1.6v1.5h-1.6zM188.9 136.9h1.6v1.6h-1.6zM188.9 138.5h1.6v1.6h-1.6zM190.5 121h1.6v1.6h-1.6zM190.5 122.6h1.6v1.6h-1.6zM190.5 124.2h1.6v1.6h-1.6zM190.5 125.8h1.6v1.6h-1.6zM190.5 127.4h1.6v1.6h-1.6zM190.5 129h1.6v1.6h-1.6zM190.5 130.6h1.6v1.6h-1.6z"/>
<path d="M190.5 132.2h1.6v1.6h-1.6zM190.5 133.8h1.6v1.6h-1.6zM190.5 135.4h1.6v1.5h-1.6zM190.5 136.9h1.6v1.6h-1.6zM190.5 138.5h1.6v1.6h-1.6zM192.1 121h1.6v1.6h-1.6zM192.1 122.6h1.6v1.6h-1.6zM192.1 124.2h1.6v1.6h-1.6zM192.1 125.8h1.6v1.6h-1.6zM192.1 127.4h1.6v1.6h-1.6zM192.1 129h1.6v1.6h-1.6zM192.1 130.6h1.6v1.6h-1.6z"/>
<path d="M192.1 132.2h1.6v1.6h-1.6zM192.1 133.8h1.6v1.6h-1.6zM192.1 135.4h1.6v1.5h-1.6zM192.1 136.9h1.6v1.6h-1.6zM192.1 138.5h1.6v1.6h-1.6zM193.7 121h1.5v1.6h-1.5zM193.7 122.6h1.5v1.6h-1.5zM193.7 124.2h1.5v1.6h-1.5zM193.7 125.8h1.5v1.6h-1.5zM193.7 127.4h1.5v1.6h-1.5zM193.7 129h1.5v1.6h-1.5zM193.7 130.6h1.5v1.6h-1.5z"/>
<path d="M193.7 132.2h1.5v1.6h-1.5zM193.7 133.8h1.5v1.6h-1.5zM193.7 135.4h1.5v1.5h-1.5zM193.7 136.9h1.5v1.6h-1.5zM193.7 138.5h1.5v1.6h-1.5zM195.2 121h1.6v1.6h-1.6zM195.2 122.6h1.6v1.6h-1.6zM195.2 124.2h1.6v1.6h-1.6zM195.2 125.8h1.6v1.6h-1.6zM195.2 127.4h1.6v1.6h-1.6zM195.2 129h1.6v1.6h-1.6zM195.2 130.6h1.6v1.6h-1.6z"/>
<path d="M195.2 132.2h1.6v1.6h-1.6zM195.2 133.8h1.6v1.6h-1.6zM195.2 135.4h1.6v1.5h-1.6zM195.2 136.9h1.6v1.6h-1.6zM195.2 138.5h1.6v1.6h-1.6zM196.8 121h1.6v1.6h-1.6zM196.8 122.6h1.6v1.6h-1.6zM196.8 124.2h1.6v1.6h-1.6zM196.8 125.8h1.6v1.6h-1.6zM196.8 127.4h1.6v1.6h-1.6zM196.8 129h1.6v1.6h-1.6zM196.8 130.6h1.6v1.6h-1.6z"/>
<path d="M196.8 132.2h1.6v1.6h-1.6zM196.8 133.8h1.6v1.6h-1.6zM196.8 135.4h1.6v1.5h-1.6zM196.8 136.9h1.6v1.6h-1.6zM196.8 138.5h1.6v1.6h-1.6zM198.4 121h1.6v1.6h-1.6zM198.4 122.6h1.6v1.6h-1.6zM198.4 124.2h1.6v1.6h-1.6zM198.4 125.8h1.6v1.6h-1.6zM198.4 127.4h1.6v1.6h-1.6zM198.4 129h1.6v1.6h-1.6zM198.4 130.6h1.6v1.6h-1.6z"/>
<path d="M198.4 132.2h1.6v1.6h-1.6zM198.4 133.8h1.6v1.6h-1.6zM198.4 135.4h1.6v1.5h-1.6zM198.4 136.9h1.6v1.6h-1.6zM198.4 138.5h1.6v1.6h-1.6zM180.9 140.1h1.6v1.6h-1.6zM180.9 141.7h1.6v1.6h-1.6zM180.9 143.3h1.6v1.6h-1.6zM180.9 144.9h1.6v1.6h-1.6zM180.9 146.5h1.6v1.6h-1.6zM182.5 140.1h1.6v1.6h-1.6zM182.5 141.7h1.6v1.6h-1.6z"/>
<path d="M182.5 143.3h1.6v1.6h-1.6zM182.5 144.9h1.6v1.6h-1.6zM182.5 146.5h1.6v1.6h-1.6zM184.1 140.1h1.6v1.6h-1.6zM184.1 141.7h1.6v1.6h-1.6zM184.1 143.3h1.6v1.6h-1.6zM184.1 144.9h1.6v1.6h-1.6zM184.1 146.5h1.6v1.6h-1.6zM185.7 140.1h1.6v1.6h-1.6zM185.7 141.7h1.6v1.6h-1.6zM185.7 143.3h1.6v1.6h-1.6zM185.7 144.9h1.6v1.6h-1.6z"/>
<path d="M185.7 146.5h1.6v1.6h-1.6zM187.3 140.1h1.6v1.6h-1.6zM187.3 141.7h1.6v1.6h-1.6zM187.3 143.3h1.6v1.6h-1.6zM187.3 144.9h1.6v1.6h-1.6zM187.3 146.5h1.6v1.6h-1.6zM188.9 140.1h1.6v1.6h-1.6zM188.9 141.7h1.6v1.6h-1.6zM188.9 143.3h1.6v1.6h-1.6zM188.9 144.9h1.6v1.6h-1.6zM188.9 146.5h1.6v1.6h-1.6zM190.5 140.1h1.6v1.6h-1.6z"/>
<path d="M190.5 141.7h1.6v1.6h-1.6zM190.5 143.3h1.6v1.6h-1.6zM190.5 144.9h1.6v1.6h-1.6zM190.5 146.5h1.6v1.6h-1.6zM192.1 140.1h1.6v1.6h-1.6zM192.1 141.7h1.6v1.6h-1.6zM192.1 143.3h1.6v1.6h-1.6zM192.1 144.9h1.6v1.6h-1.6zM192.1 146.5h1.6v1.6h-1.6zM193.7 140.1h1.5v1.6h-1.5zM193.7 141.7h1.5v1.6h-1.5zM193.7 143.3h1.5v1.6h-1.5z"/>
<path d="M193.7 144.9h1.5v1.6h-1.5zM193.7 146.5h1.5v1.6h-1.5zM195.2 140.1h1.6v1.6h-1.6zM195.2 141.7h1.6v1.6h-1.6zM195.2 143.3h1.6v1.6h-1.6zM195.2 144.9h1.6v1.6h-1.6zM195.2 146.5h1.6v1.6h-1.6zM196.8 140.1h1.6v1.6h-1.6zM196.8 141.7h1.6v1.6h-1.6zM196.8 143.3h1.6v1.6h-1.6zM196.8 144.9h1.6v1.6h-1.6zM196.8 146.5h1.6v1.6h-1.6z"/>
<path d="M198.4 140.1h1.6v1.6h-1.6zM198.4 141.7h1.6v1.6h-1.6zM198.4 143.3h1.6v1.6h-1.6zM198.4 144.9h1.6v1.6h-1.6zM198.4 146.5h1.6v1.6h-1.6z"/>
</g>
<path d="M60 66.4l36.7-36.8a4 4 0 0 1 5.7 0l36.8 36.8a4 4 0 0 1 0 5.7l-36.8 36.7a4 4 0 0 1-5.7 0l-36.7-36.7a4 4 0 0 1 0-5.7z" fill-rule="evenodd" fill="#ffd520" stroke="#373435" stroke-width=".21"/>
<path d="M60.4 67.1l36.8-36.9a3.2 3.2 0 0 1 4.5 .1l36.7 36.8a3.2 3.2 0 0 1 0 4.5l-36.8 36.9a3.2 3.2 0 0 1-4.5-.1l-36.8-36.9a3.2 3.2 0 0 1 .1-4.4z" fill-rule="evenodd" fill="#373435"/>
<path d="M61.5 68.2l36.8-36.8a1.63 1.63 0 0 1 2.3 .1l36.7 36.8a1.63 1.63 0 0 1 0 2.2l-36.8 36.8a1.63 1.63 0 0 1-2.3-.1l-36.7-36.8a1.63 1.63 0 0 1 0-2.2z" fill-rule="evenodd" fill="#ffd520"/>
<path d="M94.2 21.8l-42.4 42.4M56.1 69.3h1.1M58.8 69.3h4.6M134.7 69.3h4.6M140.9 69.3h1.1M99.4 105.7v1.1M99.4 108.4v4.5" fill="none" stroke="#373435" stroke-width=".21"/>
<g fill="#373435">
<path d="M92.9 22.6l1.3-.8-.8 1.3z"/>
<path d="M52.6 62.8l.6 .6-1.4 .8z"/>
</g>
<path d="M93 20.5l2.4 2.5M146.6 65.7v3.6" fill="none" stroke="#373435" stroke-width=".21"/>
<path d="M146.2 67.8h.8l-.4 1.5z" fill="#373435"/>
<path d="M146.6 71.3v3.2" fill="none" stroke="#373435" stroke-width=".21"/>
<path d="M146.6 71.3l.4 1.6h-.8z" fill="#373435"/>
<path d="M153.8 69.3v8" fill="none" stroke="#373435" stroke-width=".21"/>
<g fill="#373435">
<path d="M153.8 69.3l.4 1.6h-.8z"/>
<path d="M153.4 75.8h.8l-.4 1.5z"/>
</g>
<path d="M153.8 58.8v10.5" fill="none" stroke="#373435" stroke-width=".21"/>
<g fill="#373435">
<path d="M153.8 58.8l.4 1.6h-.8z"/>
<path d="M153.4 67.8h.8l-.4 1.5z"/>
</g>
<path d="M153.8 77.3v10" fill="none" stroke="#373435" stroke-width=".21"/>
<g fill="#373435">
<path d="M153.8 77.3l.4 1.6h-.8z"/>
<path d="M153.4 85.8h.8l-.4 1.5z"/>
</g>
<path d="M135.7 77.3h20M144.7 69.3h11M144.7 71.3h3.5M125.7 87.3h30" fill="none" stroke="#373435" stroke-width=".21"/>
<path d="M98 34.7h3.7l-2.3 6.6h5l-5.9 17.4 2.1-13.1h-6.2z" fill-rule="evenodd" fill="#373435"/>
<path d="M99.4 25.1v1.1M99.4 27.8v4.6M152.1 34.5h3.4M153.8 34.5v24.3M152.1 58.8h3.4" fill="none" stroke="#373435" stroke-width=".21"/>
<g fill="#373435">
<path d="M153.4 57.3h.8l-.4 1.5z"/>
<path d="M153.8 34.5l.4 1.5h-.8z"/>
</g>
<path d="M43.5 61.3v10" fill="none" stroke="#373435" stroke-width=".21"/>
<g fill="#373435">
<path d="M43.5 61.3l.4 1.6h-.8z"/>
<path d="M43.1 69.8h.8l-.4 1.5z"/>
</g>
<path d="M109 24.4h-3.7l-3.7 3.3M41.9 71.3h15M41.9 61.3h10.8M50.7 63.1l2.4 2.4" fill="none" stroke="#373435" stroke-width=".21"/>
<path d="M52.7 61.3h3.5" fill="none" stroke="#fefefe" stroke-width=".21"/>
<path d="M102.5 26.4l.5 .6-1.4 .7z" fill="#373435"/>
<path d="M179 281l-6 6" fill="none" stroke="#373435" stroke-width=".21"/>
<path d="M152.1 180.6l.8-.5 .4-.1h24.5a1.76 1.76 0 0 1 1.8 1.8v10.5a1.76 1.76 0 0 1-1.8 1.7h-24.5a1.76 1.76 0 0 1-1.7-1.7v-10.5l.1-.5z" fill-rule="evenodd" fill="#ffd520" stroke="#373435" stroke-width=".21"/>
<path d="M152.1 180.9l.7-.6 .5-.1h24.5a1.58 1.58 0 0 1 1.6 1.6v10.5a1.58 1.58 0 0 1-1.6 1.6h-24.5a1.58 1.58 0 0 1-1.5-1.6v-10.5z" fill-rule="evenodd" fill="#373435"/>
<path d="M152.6 180.8l.7-.2h24.5a1.23 1.23 0 0 1 1.3 1.2v10.5a1.23 1.23 0 0 1-1.3 1.2h-24.5a1.23 1.23 0 0 1-1.2-1.2v-10.5l.1-.4z" fill-rule="evenodd" fill="#ffd520"/>
<path d="M151.7 163.3l12.9-12.9a1.41 1.41 0 0 1 2 0l12.9 12.9a1.41 1.41 0 0 1 0 2l-12.9 12.8a1.41 1.41 0 0 1-2 0l-12.9-12.8a1.41 1.41 0 0 1 0-2z" fill-rule="evenodd" fill="#ffd520" stroke="#373435" stroke-width=".21"/>
<path d="M151.9 163.5l12.9-12.9a1.13 1.13 0 0 1 1.5 .1l12.9 12.8a1.13 1.13 0 0 1 0 1.6l-12.9 12.9a1.13 1.13 0 0 1-1.6 0l-12.9-12.9a1.13 1.13 0 0 1 .1-1.6z" fill-rule="evenodd" fill="#373435"/>
<path d="M152.3 163.9l12.9-12.9 .4-.1 .3 .2 12.9 12.8 .2 .5-.2 .3-12.9 12.9-.4 .1-.4-.1-12.8-12.9-.2-.4z" fill-rule="evenodd" fill="#ffd520"/>
<path d="M165.1 152.2h1.2l-.7 2.3h1.7l-2.1 6.1 .7-4.6h-2.1z" fill-rule="evenodd" fill="#373435"/>
<path d="M121.7 180.5l.7-.4 .5-.1h18.5a1.69 1.69 0 0 1 1.6 1.7v15.1a1.69 1.69 0 0 1-1.6 1.7h-18.5a1.69 1.69 0 0 1-1.7-1.7v-15.1l.1-.4z" fill-rule="evenodd" fill="#ffd520" stroke="#373435" stroke-width=".21"/>
<path d="M121.7 180.9l.7-.5 .5-.1h18.5a1.42 1.42 0 0 1 1.4 1.4v15.1a1.42 1.42 0 0 1-1.4 1.5h-18.5a1.42 1.42 0 0 1-1.4-1.5v-15.1z" fill-rule="evenodd" fill="#373435"/>
<path d="M122.3 181.1l.6-.2h18.5a.88 .88 0 0 1 .8 .8v15.1a.88 .88 0 0 1-.8 .9h-18.5a.88 .88 0 0 1-.9-.9v-15.1z" fill-rule="evenodd" fill="#ffd520"/>
<path d="M118.8 162.8l12.4-12.4a1.35 1.35 0 0 1 1.9 0l12.3 12.4a1.35 1.35 0 0 1 0 1.9l-12.3 12.3a1.35 1.35 0 0 1-1.9 0l-12.4-12.3a1.35 1.35 0 0 1 0-1.9z" fill-rule="evenodd" fill="#ffd520" stroke="#373435" stroke-width=".21"/>
<path d="M119 162.9l12.4-12.3a1.09 1.09 0 0 1 1.5 0l12.3 12.3a1.08 1.08 0 0 1 0 1.6l-12.4 12.4a1.08 1.08 0 0 1-1.4-.1l-12.4-12.4a1.08 1.08 0 0 1 0-1.5z" fill-rule="evenodd" fill="#373435"/>
<path d="M119.4 163.3l12.4-12.3 .4-.2 .3 .2 12.4 12.3 .1 .5-12.5 12.7-.4 .1-.4-.2-12.3-12.3-.2-.4z" fill-rule="evenodd" fill="#ffd520"/>
<path d="M131.6 151.9h1.2l-.8 2.4h1.7l-2 5.8 .7-4.4h-2.1z" fill-rule="evenodd" fill="#373435"/>
<g font-size="17.6" fill="#ed3237">
<text x="24.2" y="179.2" transform="rotate(-28 24.2 179.2)">SUPERSEDED BY</text>
<text x="70.6" y="176.9" transform="rotate(-28 70.6 176.9)">W5-Q16</text>
<text x="84.2" y="192.1" transform="rotate(-28 84.2 192.1)">(05/23)</text>
</g>
<g font-size="10" fill="#373435">
<text x="72.5" y="71.3">OVERHEAD</text>
<text x="84.5" y="87.5">WIRES</text>
</g>
<text font-size="7.1" fill="#373435" x="175.4" y="273.9">TC1015</text>
<text font-size="7" fill="#373435" x="121.7" y="250">WARNING SIGN</text>
<text font-size="5.6" fill="#373435" x="121.1" y="258.2">&quot;OVERHEAD WIRES&quot;</text>
<g font-size="4.2" fill="#373435">
<text x="158.2" y="191.9">4.6</text>
<text x="100.6" y="267.2">APPROVED AS OFFICIAL TRAFFIC SIGN</text>
<text x="174.7" y="285.6">A</text>
<text x="180.7" y="285.6">B</text>
</g>
<g font-size="4" fill="#373435">
<text x="127.4" y="151.3">**</text>
<text x="169.3" y="151.6">*</text>
</g>
<g font-size="3.9" fill="#373435">
<text x="107.8" y="23.8">r</text>
<text x="155.3" y="48">f</text>
<text x="145.5" y="65">d</text>
<text x="155.3" y="65.5">e</text>
<text x="40" y="67.7">b</text>
<text x="155.3" y="74.7">c</text>
<text x="155.3" y="83.7">b</text>
<text x="81.8" y="128.7">a</text>
<text x="93.7" y="128.7">b</text>
<text x="105.6" y="128.7">c</text>
<text x="114.8" y="128.7">d</text>
<text x="123.3" y="128.7">e</text>
<text x="134.2" y="128.7">f</text>
<text x="143.2" y="128.7">r</text>
<text x="61.2" y="134.4">SIZE A</text>
<text x="79.6" y="134.4">600</text>
<text x="88.8" y="134.4">100CN</text>
<text x="104.4" y="134.4">80</text>
<text x="113.8" y="134.4">20</text>
<text x="121.1" y="134.4">105</text>
<text x="131.5" y="134.4">240</text>
<text x="141.7" y="134.4">25</text>
<text x="61.1" y="140.1">SIZE B</text>
<text x="79.6" y="140">750</text>
<text x="88.8" y="140">125CN</text>
<text x="103.3" y="140">100</text>
<text x="113.8" y="140">25</text>
<text x="121.1" y="140">131</text>
<text x="131.5" y="140">300</text>
<text x="141.7" y="140">50</text>
<text x="106.1" y="190.5">TC1016</text>
<text x="182.9" y="188.5">TC2020</text>
<text x="131.4" y="203.8">Examples of use</text>
<text x="17.3" y="212.7">Colour Legend</text>
<text x="76" y="210.7">Notes:</text>
<text x="76" y="215.1">1. This sign may be installed in advance of overhead wires transversing</text>
<text x="25.5" y="219.2">Retroreflective yellow</text>
<text x="81" y="219.4">a roadway, waterway or thoroughfare.</text>
<text x="25.5" y="226.3">Black</text>
<text x="76" y="224.6">2. * Where a clearance height may be required to be shown, refer to</text>
<text x="81" y="229">supplementary plate TC2020. See example.</text>
<text x="76" y="234.2">3. ** At locations where boat masts are at risk of touching overhead</text>
<text x="81" y="238.5">wires, refer to TC1016. See example.</text>
</g>
<g font-size="3.5" fill="#373435">
<text x="71.3" y="42.8" transform="rotate(-45 71.3 42.8)">a</text>
<text x="156.1" y="165">OVERHEAD</text>
<text x="160.3" y="170.7">WIRES</text>
<text x="153.9" y="185.7">CLEARANCE</text>
<text x="21.6" y="267.9">Department of Transport and Main Roads</text>
<text x="17.7" y="271.8">Infrastructure Management &amp; Delivery Division</text>
<text x="16.7" y="280.6">Designed</text>
<text x="42.7" y="280.6">Checked</text>
<text x="69.7" y="280.6">Scale</text>
<text x="98.5" y="281.4">PRINCIPAL ENGINEER</text>
<text x="154.7" y="276.2">17/02/14</text>
<text x="157.4" y="281.2">Date</text>
<text x="17" y="284.8">TV 2/14</text>
<text x="42.7" y="284.8">DJ 2/14</text>
<text x="69.7" y="285.2">Not to Scale</text>
<text x="98.5" y="284.8">(Traffic Engineering)</text>
</g>
<g font-size="3.4" fill="#373435">
<text x="123.1" y="164.4">OVERHEAD</text>
<text x="127.1" y="169.8">WIRES</text>
<text x="125.2" y="185.9">BOATS</text>
<text x="124.9" y="191">LOWER</text>
<text x="124.9" y="196">MASTS</text>
</g>
<text font-size="2.6" fill="#373435" x="169" y="191.9">m</text>
<g font-size="1.9" fill="#373435">
<text x="181.3" y="106.6">x</text>
<text x="178.2" y="109.6">x</text>
</g>
</svg>
